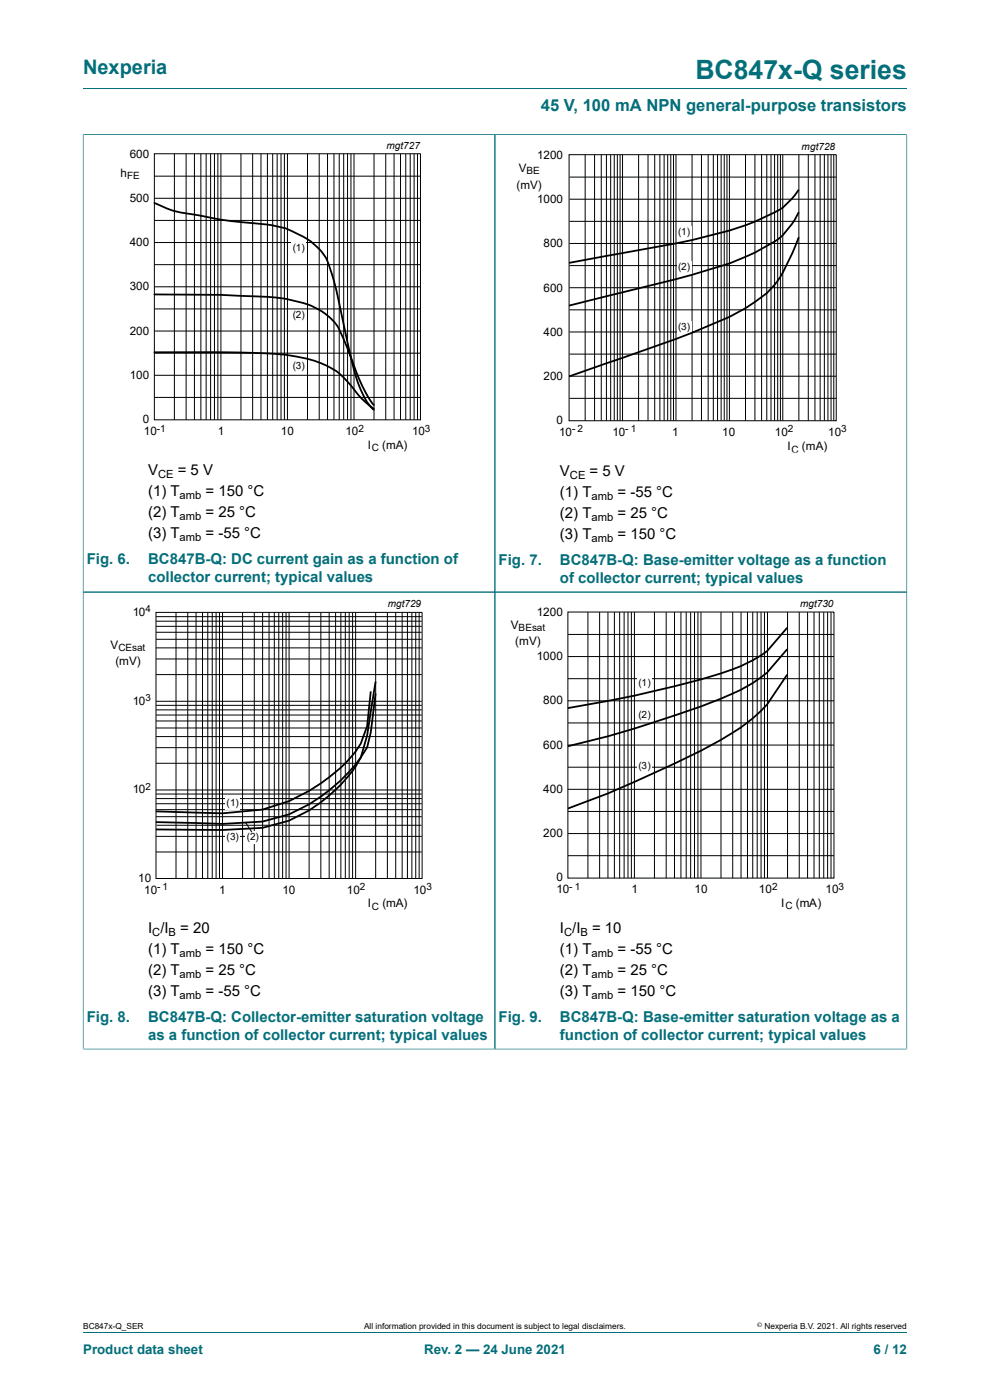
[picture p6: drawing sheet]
<svg xmlns="http://www.w3.org/2000/svg" width="210mm" height="297mm" viewBox="0 0 210 297" stroke-linecap="round" stroke-linejoin="round" font-family="sans-serif">
<path d="M17.6 18.8h174.8M17.6 28.5v97.1h87.4v-97h-87.4" fill="none" stroke="#036f7b" stroke-width=".21"/>
<g fill="none" stroke="#000" stroke-width=".21">
<path d="M32.7 32.6h56.5v56.5h-56.5zM32.7 37.4h56.5M37 32.6v56.5M39.5 32.6v56.5M41.2 32.6v56.5M42.6 32.6v56.5M43.7 32.6v56.5M44.7 32.6v56.5M45.5 32.6v56.5M46.2 32.6v56.5M46.9 32.6v56.5M51.1 32.6v56.5"/>
<path d="M53.6 32.6v56.5M55.4 32.6v56.5M56.7 32.6v56.5M57.8 32.6v56.5M58.8 32.6v56.5M59.6 32.6v56.5M60.3 32.6v56.5M61 32.6v56.5M65.2 32.6v56.5M67.7 32.6v56.5M69.5 32.6v56.5M70.8 32.6v56.5"/>
<path d="M72 32.6v56.5M72.9 32.6v56.5M73.7 32.6v56.5M74.4 32.6v56.5M75.1 32.6v56.5M79.3 32.6v56.5M81.8 32.6v56.5M83.6 32.6v56.5M85 32.6v56.5M86.1 32.6v56.5M87 32.6v56.5M87.8 32.6v56.5"/>
<path d="M88.6 32.6v56.5M32.7 56.1h56.5M32.7 46.8h56.5M32.7 51.5h56.5M32.7 42.1h56.5M32.7 70.2h56.5M32.7 79.6h56.5M32.7 65.5h56.5M32.7 74.9h56.5M32.7 60.8h56.5M32.7 84.3h56.5"/>
</g>
<g fill="#fefefe">
<path d="M61.9 51.5h3v2.6h-3z"/>
<path d="M61.9 65.7h3v2.6h-3z"/>
<path d="M61.9 76.5h3v2.6h-3z"/>
</g>
<path d="M102.3 29.9h-81.9v66.3h81.9" fill="none" stroke="#fefefe" stroke-width=".21"/>
<path d="M32.8 43.1l.6 .2a21.8 21.8 0 0 0 8.6 2.3 106.1 106.1 0 0 0 15.3 2.1l.6 .1a19.6 19.6 0 0 1 10.1 5.3l.2 .3a12.8 12.8 0 0 1 2.4 5.4l2.5 10.9a63.2 63.2 0 0 0 4 14.1l.9 1.7 1.3 1.4M32.8 74.7h13l9.7 .2a32.4 32.4 0 0 1 15 3.3 21.6 21.6 0 0 1 5.6 5.8l3.2 2.7M32.8 62.5h13.6l5.3 .3a40.2 40.2 0 0 1 14.1 2 12.2 12.2 0 0 1 7.4 7.8l1 2.5a38.5 38.5 0 0 0 5.1 10.8" fill="none" stroke="#000" stroke-width=".38"/>
<path d="M192.4 28.5v97.1h-87.4v-97h87.4" fill="none" stroke="#036f7b" stroke-width=".21"/>
<g fill="none" stroke="#000" stroke-width=".21">
<path d="M120.7 32.8h56.7v56.5h-56.7zM120.8 37.6h56.6M124.1 32.8v56.5M126.1 32.8v56.5M127.5 32.8v56.5M128.6 32.8v56.5M129.5 32.8v56.5M130.3 32.8v56.5M131 32.8v56.5M131.5 32.8v56.5M132.1 32.8v56.5M135.5 32.8v56.5"/>
<path d="M137.5 32.8v56.5M138.9 32.8v56.5M140 32.8v56.5M140.9 32.8v56.5M141.6 32.8v56.5M142.3 32.8v56.5M142.9 32.8v56.5M143.4 32.8v56.5M146.8 32.8v56.5M148.8 32.8v56.5M150.2 32.8v56.5M151.3 32.8v56.5"/>
<path d="M152.2 32.8v56.5M153 32.8v56.5M153.6 32.8v56.5M154.2 32.8v56.5M154.7 32.8v56.5M158.1 32.8v56.5M160.1 32.8v56.5M161.5 32.8v56.5M162.6 32.8v56.5M163.5 32.8v56.5M164.3 32.8v56.5M165 32.8v56.5"/>
<path d="M165.5 32.8v56.5M166 32.8v56.5M169.5 32.8v56.5M171.5 32.8v56.5M172.9 32.8v56.5M174 32.8v56.5M174.9 32.8v56.5M175.6 32.8v56.5M176.3 32.8v56.5M176.9 32.8v56.5M120.8 56.3h56.6M120.8 47h56.6"/>
<path d="M120.8 51.7h56.6M120.8 42.3h56.6M120.8 70.4h56.6M120.8 79.8h56.6M120.8 65.7h56.6M120.8 75.1h56.6M120.8 61h56.6M120.8 84.5h56.6"/>
</g>
<g fill="#fff">
<path d="M143.7 48.1h2.9v2.6h-2.9z"/>
<path d="M143.7 55.5h2.9v2.6h-2.9z"/>
<path d="M143.7 68.1h2.9v2.6h-2.9z"/>
</g>
<path d="M169.4 40.2a12.4 12.4 0 0 1-6.8 5.6 60 60 0 0 1-15.8 5.1l-26.1 4.9M169.4 45a13.4 13.4 0 0 1-6.8 7.2 57.3 57.3 0 0 1-15.8 6.1l-26.1 6.5M169.4 50.3a49.9 49.9 0 0 1-4.5 9.3l-2.3 2.6-4.5 3.2-3.4 1.8a257.5 257.5 0 0 1-26.1 9.9l-7.9 2.8M78.6 146.7l-.7 7.3a15.9 15.9 0 0 1-4.7 7.9l-.9 1a38.9 38.9 0 0 1-16.6 8.8l-8.5 .8-14.1-.4M79.7 144.6l-1.8 11.4-1.4 4.7a31.6 31.6 0 0 1-15.2 13.4l-5.6 1.5-8.5 .5-14.1-.1M79.7 147.1l-1.1 8.3-.7 3.2a35.8 35.8 0 0 1-16.6 14.2l-5.6 1.5-8.5 .5-14.1-.4" fill="none" stroke="#000" stroke-width=".38"/>
<path d="M107.8 29.8h81.8v66.3h-81.8z" fill="none" stroke="#fff" stroke-width=".21"/>
<path d="M17.6 222.5h87.4v-96.9h-87.4v97" fill="none" stroke="#036f7b" stroke-width=".21"/>
<g fill="none" stroke="#000" stroke-width=".21">
<path d="M33.1 129.9h56.4v56.5h-56.4zM33.1 139.8h56.3M33.1 137.4h56.3M33.1 135.6h56.3M33.1 134.1h56.3M33.1 132.9h56.3M33.1 131.8h56.3M33.1 130.8h56.3M37.3 129.9v56.5M39.8 129.9v56.5M41.6 129.9v56.5M43 129.9v56.5"/>
<path d="M44.1 129.9v56.5M45 129.9v56.5M45.8 129.9v56.5M46.6 129.9v56.5M47.2 129.9v56.5M51.5 129.9v56.5M53.9 129.9v56.5M55.7 129.9v56.5M57.1 129.9v56.5M58.2 129.9v56.5M59.1 129.9v56.5M60 129.9v56.5"/>
<path d="M60.7 129.9v56.5M61.3 129.9v56.5M65.6 129.9v56.5M68.1 129.9v56.5M69.8 129.9v56.5M71.2 129.9v56.5M72.3 129.9v56.5M73.3 129.9v56.5M74.1 129.9v56.5M74.8 129.9v56.5M75.4 129.9v56.5M79.7 129.9v56.5"/>
<path d="M82.2 129.9v56.5M83.9 129.9v56.5M85.3 129.9v56.5M86.4 129.9v56.5M87.4 129.9v56.5M88.2 129.9v56.5M88.9 129.9v56.5M33.1 158.6h56.3M33.1 156.3h56.3M33.1 154.4h56.3M33.1 152.9h56.3M33.1 151.7h56.3"/>
<path d="M33.1 150.6h56.3M33.1 149.6h56.3M33.1 148.8h56.3M33.1 143.1h56.3M33.1 177.4h56.3M33.1 173.3h56.3M33.1 171.8h56.3M33.1 170.5h56.3M33.1 169.4h56.3M33.1 168.5h56.3M33.1 167.6h56.3M33.1 161.9h56.3"/>
<path d="M33.2 175.1h56.2M33.1 180.7h56.3"/>
</g>
<g fill="#fff">
<path d="M47.9 169.3h3v2.6h-3z"/>
<path d="M52.2 176.4h2.9v2.6h-2.9z"/>
<path d="M47.9 176.4h3v2.6h-3z"/>
</g>
<g fill="none" stroke="#000" stroke-width=".21">
<path d="M120.5 129.8h56.4v56.5h-56.4zM120.5 134.6h56.4M120.5 139.3h56.4M124.7 129.9v56.4M127.2 129.9v56.4M129 129.9v56.4M130.3 129.9v56.4M131.4 129.9v56.4M132.4 129.9v56.4M133.2 129.9v56.4M133.9 129.9v56.4M134.6 129.9v56.4"/>
<path d="M138.8 129.9v56.4M141.3 129.9v56.4M143.1 129.9v56.4M144.4 129.9v56.4M145.6 129.9v56.4M146.5 129.9v56.4M147.3 129.9v56.4M148 129.9v56.4M148.7 129.9v56.4M152.9 129.9v56.4M155.4 129.9v56.4M157.2 129.9v56.4"/>
<path d="M158.6 129.9v56.4M159.7 129.9v56.4M160.6 129.9v56.4M161.4 129.9v56.4M162.2 129.9v56.4M162.8 129.9v56.4M167.1 129.9v56.4M169.5 129.9v56.4M171.3 129.9v56.4M172.7 129.9v56.4M173.8 129.9v56.4M174.7 129.9v56.4"/>
<path d="M175.6 129.9v56.4M176.3 129.9v56.4M120.5 153.4h56.4M120.5 144h56.4M120.5 158.1h56.4M120.5 148.7h56.4M52.1 174.5l1.3 2M120.5 167.4h56.4M120.5 176.8h56.4M120.5 162.8h56.4M120.5 172.1h56.4M120.5 181.5h56.4"/>
</g>
<path d="M20.4 127h81.8v66.3h-81.8z" fill="none" stroke="#fff" stroke-width=".21"/>
<path d="M192.4 222.5h-87.4v-96.9h87.4v97" fill="none" stroke="#036f7b" stroke-width=".21"/>
<path d="M167 133.2l-4.3 4.9a31.1 31.1 0 0 1-9.8 4.8 265.7 265.7 0 0 1-32.4 7.3M167 137.7l-4.3 5a32.8 32.8 0 0 1-9.8 5.5 258.4 258.4 0 0 1-32.4 10.1M167 143.1l-4.3 6.3a35.7 35.7 0 0 1-9.8 7.6 262.3 262.3 0 0 1-32.4 14.5" fill="none" stroke="#000" stroke-width=".38"/>
<g fill="#fff">
<path d="M135.3 143.7h2.9v2.6h-2.9z"/>
<path d="M135.3 150.5h2.9v2.6h-2.9z"/>
<path d="M135.3 161.3h2.9v2.6h-2.9z"/>
</g>
<path d="M107.8 126.9h81.8v66.3h-81.8z" fill="none" stroke="#fff" stroke-width=".21"/>
<path d="M17.6 28.6v193.9M17.7 28.6h174.6M105 28.6v193.9M192.4 28.6v193.9M17.7 125.6h174.6M17.7 222.5h174.6M17.6 282.6h174.8" fill="none" stroke="#036f7b" stroke-width=".21"/>
<text font-size="5.6" fill="#036f7b" x="147.5" y="16.8">BC847x-Q series</text>
<text font-size="4.2" fill="#036f7b" x="17.6" y="15.6">Nexperia</text>
<text font-size="3.5" fill="#036f7b" x="114.7" y="23.7">45 V, 100 mA NPN general-purpose transistors</text>
<g font-size="3.2">
<text x="31.4" y="100.8">V</text>
<text x="37.7" y="100.8">= 5 V</text>
<text x="118.8" y="101">V</text>
<text x="125.1" y="101">= 5 V</text>
<text x="31.4" y="105.2">(1) T</text>
<text x="43.6" y="105.2">= 150 °C</text>
<text x="118.8" y="105.5">(1) T</text>
<text x="131" y="105.5">= -55 °C</text>
<text x="31.4" y="109.6">(2) T</text>
<text x="43.6" y="109.6">= 25 °C</text>
<text x="118.8" y="109.9">(2) T</text>
<text x="131" y="109.9">= 25 °C</text>
<text x="31.4" y="114.1">(3) T</text>
<text x="43.6" y="114.1">= -55 °C</text>
<text x="118.8" y="114.3">(3) T</text>
<text x="131" y="114.3">= 150 °C</text>
<text x="31.4" y="198">I /I</text>
<text x="38.2" y="198">= 20</text>
<text x="118.8" y="197.9">I /I</text>
<text x="125.6" y="197.9">= 10</text>
<text x="31.4" y="202.4">(1) T</text>
<text x="43.6" y="202.4">= 150 °C</text>
<text x="118.8" y="202.3">(1) T</text>
<text x="131" y="202.3">= -55 °C</text>
<text x="31.4" y="206.9">(2) T</text>
<text x="43.6" y="206.9">= 25 °C</text>
<text x="118.8" y="206.8">(2) T</text>
<text x="131" y="206.8">= 25 °C</text>
<text x="31.4" y="211.3">(3) T</text>
<text x="43.6" y="211.3">= -55 °C</text>
<text x="118.8" y="211.2">(3) T</text>
<text x="131" y="211.2">= 150 °C</text>
</g>
<g font-size="3.2" fill="#036f7b">
<text x="18.4" y="119.7">Fig. 6.</text>
<text x="31.4" y="119.7">BC847B-Q: DC current gain as a function of</text>
<text x="105.8" y="119.9">Fig. 7.</text>
<text x="118.8" y="119.9">BC847B-Q: Base-emitter voltage as a function</text>
<text x="31.4" y="123.5">collector current; typical values</text>
<text x="118.8" y="123.7">of collector current; typical values</text>
<text x="18.4" y="216.9">Fig. 8.</text>
<text x="31.4" y="216.9">BC847B-Q: Collector-emitter saturation voltage</text>
<text x="31.4" y="220.7">as a function of collector current; typical values</text>
<text x="105.8" y="216.8">Fig. 9.</text>
<text x="118.8" y="216.8">BC847B-Q: Base-emitter saturation voltage as a</text>
<text x="118.8" y="220.6">function of collector current; typical values</text>
</g>
<g font-size="2.8" fill="#036f7b">
<text x="17.6" y="287.2">Product data sheet</text>
<text x="90" y="287.2">Rev. 2 — 24 June 2021</text>
<text x="185.3" y="287.2">6 / 12</text>
</g>
<g font-size="2.5">
<text x="27.5" y="33.4">600</text>
<text x="113.9" y="33.7">1200</text>
<text x="25.6" y="37.5">h</text>
<text x="109.6" y="40">(mV)</text>
<text x="110" y="36.5">V</text>
<text x="27.5" y="42.8">500</text>
<text x="113.9" y="43.1">1000</text>
<text x="27.5" y="52.2">400</text>
<text x="115.3" y="52.5">800</text>
<text x="27.5" y="61.6">300</text>
<text x="115.3" y="61.9">600</text>
<text x="27.5" y="71">200</text>
<text x="115.3" y="71.2">400</text>
<text x="27.5" y="80.3">100</text>
<text x="115.3" y="80.6">200</text>
<text x="30.3" y="89.7">0</text>
<text x="118" y="89.9">0</text>
<text x="30.5" y="92.3">10</text>
<text x="46.2" y="92.3">1</text>
<text x="59.6" y="92.3">10</text>
<text x="73.3" y="92.3">10</text>
<text x="78" y="95.2">I</text>
<text x="81.1" y="95.2">(mA)</text>
<text x="87.4" y="92.3">10</text>
<text x="118.6" y="92.4">10</text>
<text x="129.9" y="92.4">10</text>
<text x="142.6" y="92.4">1</text>
<text x="153.2" y="92.4">10</text>
<text x="164.4" y="92.4">10</text>
<text x="167.1" y="95.5">I</text>
<text x="170.1" y="95.5">(mA)</text>
<text x="175.7" y="92.4">10</text>
<text x="28.2" y="130.7">10</text>
<text x="113.9" y="130.7">1200</text>
<text x="23.5" y="137.6">V</text>
<text x="108.4" y="133.3">V</text>
<text x="109.3" y="136.9">(mV)</text>
<text x="24.5" y="141.2">(mV)</text>
<text x="113.9" y="140.1">1000</text>
<text x="28.2" y="149.5">10</text>
<text x="115.2" y="149.4">800</text>
<text x="115.2" y="158.8">600</text>
<text x="28.2" y="168.3">10</text>
<text x="115.2" y="168.1">400</text>
<text x="115.2" y="177.5">200</text>
<text x="29.3" y="187.1">10</text>
<text x="30.6" y="189.6">10</text>
<text x="46.5" y="189.6">1</text>
<text x="59.9" y="189.6">10</text>
<text x="73.6" y="189.6">10</text>
<text x="87.7" y="189.6">10</text>
<text x="118" y="189.5">10</text>
<text x="118" y="186.9">0</text>
<text x="133.9" y="189.5">1</text>
<text x="147.3" y="189.5">10</text>
<text x="161" y="189.5">10</text>
<text x="175.1" y="189.5">10</text>
<text x="78" y="192.5">I</text>
<text x="81.1" y="192.5">(mA)</text>
<text x="165.7" y="192.4">I</text>
<text x="168.8" y="192.4">(mA)</text>
</g>
<g font-size="2.4">
<text x="33.5" y="101.4">CE</text>
<text x="120.9" y="101.6">CE</text>
<text x="38.1" y="105.8">amb</text>
<text x="125.5" y="106.1">amb</text>
<text x="38.1" y="110.3">amb</text>
<text x="125.5" y="110.5">amb</text>
<text x="38.1" y="114.7">amb</text>
<text x="125.5" y="115">amb</text>
<text x="32.3" y="198.6">C</text>
<text x="35.8" y="198.6">B</text>
<text x="38.1" y="203">amb</text>
<text x="119.7" y="198.5">C</text>
<text x="123.1" y="198.5">B</text>
<text x="125.5" y="203">amb</text>
<text x="38.1" y="207.5">amb</text>
<text x="125.5" y="207.4">amb</text>
<text x="38.1" y="211.9">amb</text>
<text x="125.5" y="211.8">amb</text>
</g>
<g font-size="2.1">
<text x="82" y="31.6">mgt727</text>
<text x="170" y="31.8">mgt728</text>
<text x="27" y="38">FE</text>
<text x="111.7" y="37">BE</text>
<text x="62.1" y="53.3">(1)</text>
<text x="143.8" y="49.9">(1)</text>
<text x="143.8" y="57.3">(2)</text>
<text x="62.1" y="67.5">(2)</text>
<text x="143.8" y="69.9">(3)</text>
<text x="62.1" y="78.3">(3)</text>
<text x="33.3" y="91.5">-1</text>
<text x="76.1" y="91.5">2</text>
<text x="78.9" y="95.7">C</text>
<text x="90.1" y="91.5">3</text>
<text x="121.3" y="91.6">- 2</text>
<text x="132.6" y="91.6">- 1</text>
<text x="167.1" y="91.6">2</text>
<text x="178.4" y="91.6">3</text>
<text x="167.9" y="96">C</text>
<text x="30.9" y="129.9">4</text>
<text x="82.3" y="128.8">mgt729</text>
<text x="169.7" y="128.8">mgt730</text>
<text x="110" y="133.9">BEsat</text>
<text x="25.1" y="138.1">CEsat</text>
<text x="30.9" y="148.7">3</text>
<text x="135.4" y="145.5">(1)</text>
<text x="135.4" y="152.4">(2)</text>
<text x="30.9" y="167.5">2</text>
<text x="135.4" y="163.1">(3)</text>
<text x="48" y="171.1">(1)</text>
<text x="48" y="178.2">(3)</text>
<text x="52.3" y="178.2">(2</text>
<text x="54.2" y="178.2">)</text>
<text x="33.4" y="188.9">- 1</text>
<text x="76.3" y="188.9">2</text>
<text x="90.4" y="188.9">3</text>
<text x="120.7" y="188.8">- 1</text>
<text x="163.8" y="188.8">2</text>
<text x="177.9" y="188.8">3</text>
<text x="78.9" y="193">C</text>
<text x="166.6" y="192.9">C</text>
</g>
<g font-size="1.8">
<text x="17.6" y="282">BC847x-Q_SER</text>
<text x="77.2" y="282">All information provided in this document is subject to legal disclaimers.</text>
<text x="162.2" y="282">Nexperia B.V. 2021. All rights reserved</text>
</g>
<text font-size="1.4" x="160.6" y="281.6">©</text>
</svg>
